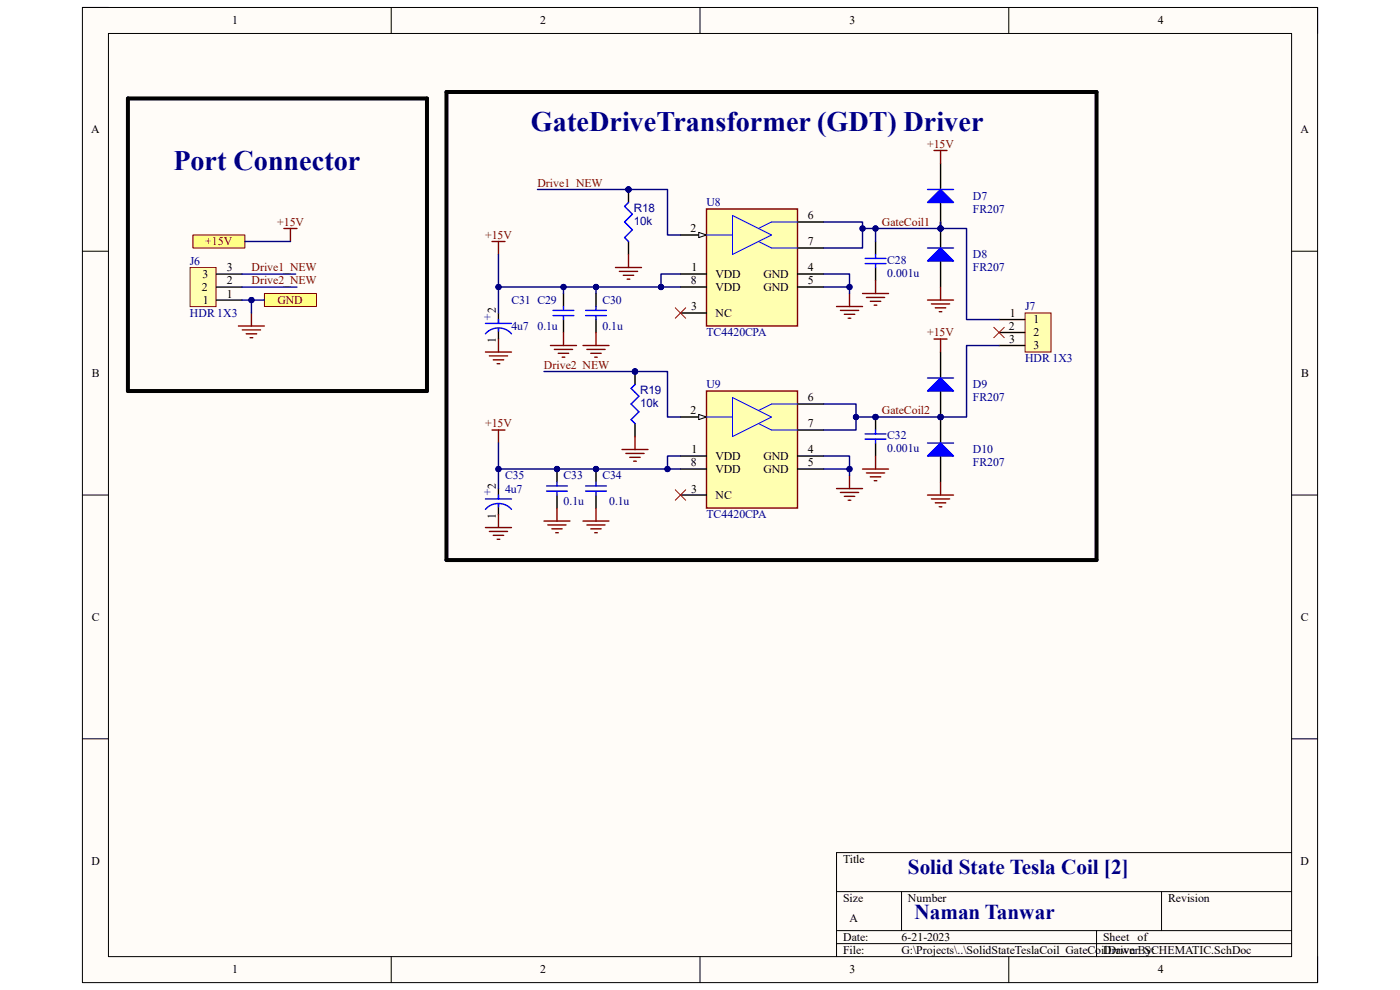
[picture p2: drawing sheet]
<svg xmlns="http://www.w3.org/2000/svg" width="297mm" height="210mm" viewBox="0 0 297 210" stroke-linecap="round" stroke-linejoin="round" font-family="sans-serif">
<path d="M17.5 1.6h262v206.8h-262z" fill-rule="evenodd" fill="#fffcf8"/>
<path d="M17.5 1.6h262v206.8h-262z" fill="none" stroke="#000" stroke-width=".21"/>
<path d="M23 7.1h251v195.8h-251z" fill-rule="evenodd" fill="#fffcf8"/>
<g fill="none" stroke="#000" stroke-width=".21">
<path d="M17.5 1.6h5.5M23 7.1h251v195.8h-251zM83 1.6v5.5M148.5 1.6v5.5M214 1.6v5.5M274 1.6h5.5v5.5M17.5 53.3h5.5M274 53.3h5.5M17.5 105h5.5M274 105h5.5M17.5 156.7h5.5M274 156.7h5.5"/>
<path d="M177.5 189.1h96.5M177.5 197.4h96.5M191.3 189.1v8.3M232.6 197.4v5.5M246.4 189.1v8.3M274 180.9h-96.5v22M83 202.9v5.5M148.5 202.9v5.5M177.5 200.2h96.5M214 202.9v5.5M279.5 202.9v5.5"/>
</g>
<path d="M40.3 56.8h5.5v8.2h-5.5z" fill-rule="evenodd" fill="#ffffb0"/>
<path d="M40.3 56.8h5.5v8.2h-5.5z" fill="none" stroke="#800000" stroke-width=".21"/>
<path d="M45.9 58.1h5.5M45.9 63.7h5.5M45.9 60.9h5.5" fill="none" stroke="#000" stroke-width=".3"/>
<path d="M56.1 62.3h11v2.7h-11z" fill-rule="evenodd" fill="#ffff80"/>
<path d="M56.1 62.3h11v2.7h-11z" fill="none" stroke="#800000" stroke-width=".21"/>
<path d="M40.9 49.9h11.1v2.7h-11.1z" fill-rule="evenodd" fill="#ffff80"/>
<path d="M40.9 49.9h11.1v2.7h-11.1z" fill="none" stroke="#800000" stroke-width=".21"/>
<path d="M60.2 48.5h2.8M61.6 48.5v2.7" fill="none" stroke="#800000" stroke-width=".3"/>
<path d="M144.4 49.9h5.5" fill="none" stroke="#000" stroke-width=".3"/>
<path d="M148.2 49.3l1.7 .6-1.7 .5z" fill="#f8fcff"/>
<path d="M148.2 49.3l1.7 .6-1.7 .5z" fill="none" stroke="#000" stroke-width=".21"/>
<path d="M169.2 47.1h5.5M169.2 52.6h5.5" fill="none" stroke="#000" stroke-width=".3"/>
<path d="M149.9 44.3h19.3v24.9h-19.3z" fill-rule="evenodd" fill="#ffffb0"/>
<path d="M149.9 44.3h19.3v24.9h-19.3z" fill="none" stroke="#800000" stroke-width=".3"/>
<path d="M149.9 49.9h5.5M155.4 45.7l8.3 4.2-8.3 4.1zM160.9 51.2l2.8 1.4h5.5M169.2 47.1h-5.5l-2.8 1.4" fill="none" stroke="#00f" stroke-width=".21"/>
<path d="M144.4 58.1h5.5M169.2 58.1h5.5M144.4 66.4h5.5M144.4 60.9h5.5M169.2 60.9h5.5M144.4 88.5h5.5" fill="none" stroke="#000" stroke-width=".3"/>
<path d="M148.2 87.9l1.7 .6-1.7 .5z" fill="#f8fcff"/>
<path d="M148.2 87.9l1.7 .6-1.7 .5z" fill="none" stroke="#000" stroke-width=".21"/>
<path d="M169.2 85.7h5.5M169.2 91.2h5.5" fill="none" stroke="#000" stroke-width=".3"/>
<path d="M149.9 83h19.3v24.8h-19.3z" fill-rule="evenodd" fill="#ffffb0"/>
<g fill="none" stroke="#800000" stroke-width=".3">
<path d="M104.4 51.2h2.7M105.7 51.2v2.8M50.6 69.2h5.5M51.4 70h3.9M52.2 70.8h2.2M53.1 71.6h.5M53.3 66.4v2.8M177.5 65h5.5M178.3 65.8h3.9M179.1 66.7h2.2M179.9 67.5h.6M180.2 62.3v2.7"/>
<path d="M104.4 91.2h2.7M105.7 91.2v2.8M149.9 83h19.3v24.8h-19.3zM177.5 103.6h5.5M178.3 104.5h3.9M179.1 105.3h2.2M179.9 106.1h.6M180.2 100.9v2.7"/>
</g>
<path d="M149.9 88.5h5.5M155.4 84.3l8.3 4.2-8.3 4.1zM160.9 89.8l2.8 1.4h5.5M169.2 85.7h-5.5l-2.8 1.4" fill="none" stroke="#00f" stroke-width=".21"/>
<path d="M144.4 96.7h5.5M144.4 99.5h5.5M169.2 96.7h5.5M169.2 99.5h5.5M144.4 105h5.5" fill="none" stroke="#000" stroke-width=".3"/>
<path d="M143.3 65.3l2.2 2.2M145.5 65.3l-2.2 2.2M143.3 103.9l2.2 2.2M145.5 103.9l-2.2 2.2" fill="none" stroke="#f00" stroke-width=".21"/>
<circle cx="133.3" cy="40.2" r=".55" fill="#000080"/>
<circle cx="133.3" cy="40.2" r=".55" fill="none" stroke="#000080" stroke-width=".21"/>
<path d="M133.3 40.2v2.8" fill="none" stroke="#000" stroke-width=".3"/>
<circle cx="133.3" cy="40.2" r=".55" fill="#000080"/>
<circle cx="133.3" cy="40.2" r=".55" fill="none" stroke="#000080" stroke-width=".21"/>
<path d="M133.3 51.2v2.8" fill="none" stroke="#000" stroke-width=".3"/>
<path d="M133.3 43l-.8 .8 1.7 1.6-1.7 1.7 1.7 1.6-1.7 1.7 .8 .8" fill="none" stroke="#00f" stroke-width=".3"/>
<path d="M130.6 56.7h5.5M131.4 57.6h3.9M132.2 58.4h2.2M133.1 59.2h.5M133.3 54v2.7" fill="none" stroke="#800000" stroke-width=".3"/>
<circle cx="134.7" cy="78.8" r=".55" fill="#000080"/>
<circle cx="134.7" cy="78.8" r=".55" fill="none" stroke="#000080" stroke-width=".21"/>
<path d="M134.7 78.8v2.8" fill="none" stroke="#000" stroke-width=".3"/>
<circle cx="134.7" cy="78.8" r=".55" fill="#000080"/>
<circle cx="134.7" cy="78.8" r=".55" fill="none" stroke="#000080" stroke-width=".21"/>
<path d="M134.7 89.8v2.8" fill="none" stroke="#000" stroke-width=".3"/>
<path d="M134.7 81.6l-.8 .8 1.6 1.7-1.6 1.6 1.6 1.7-1.6 1.6 .8 .8" fill="none" stroke="#00f" stroke-width=".3"/>
<path d="M132 95.4h5.5M132.8 96.2h3.8M133.6 97h2.2M134.4 97.8h.6M134.7 92.6v2.8" fill="none" stroke="#800000" stroke-width=".3"/>
<path d="M217.5 66.4h5.5v8.3h-5.5z" fill-rule="evenodd" fill="#ffffb0"/>
<path d="M217.5 66.4h5.5v8.3h-5.5z" fill="none" stroke="#800000" stroke-width=".21"/>
<path d="M126.4 62.3v2.7M126.4 67.8v2.7M211.9 67.8h5.5M211.9 70.5h5.5M211.9 73.3h5.5" fill="none" stroke="#000" stroke-width=".3"/>
<path d="M210.8 69.4l2.3 2.2M213.1 69.4l-2.3 2.2" fill="none" stroke="#f00" stroke-width=".21"/>
<path d="M124.2 65.8h4.4M124.2 67h4.4M126.4 65v.8M126.4 67v.8" fill="none" stroke="#00f" stroke-width=".3"/>
<circle cx="126.4" cy="99.5" r=".55" fill="#000080"/>
<circle cx="126.4" cy="99.5" r=".55" fill="none" stroke="#000080" stroke-width=".21"/>
<path d="M126.4 99.5v2.8M126.4 105v2.8" fill="none" stroke="#000" stroke-width=".3"/>
<circle cx="126.4" cy="99.5" r=".55" fill="#000080"/>
<circle cx="126.4" cy="99.5" r=".55" fill="none" stroke="#000080" stroke-width=".21"/>
<path d="M124.2 103.1h4.4M124.2 104.2h4.4M126.4 102.3v.8M126.4 104.2v.8" fill="none" stroke="#00f" stroke-width=".3"/>
<path d="M123.7 73.3h5.5M124.5 74.1h3.9M125.3 75h2.2M126.2 75.8h.5M126.4 70.5v2.8M123.7 110.5h5.5M124.5 111.4h3.9M125.3 112.2h2.2M126.2 113h.5M126.4 107.8v2.7" fill="none" stroke="#800000" stroke-width=".3"/>
<circle cx="118.2" cy="99.5" r=".55" fill="#000080"/>
<circle cx="118.2" cy="99.5" r=".55" fill="none" stroke="#000080" stroke-width=".21"/>
<path d="M118.2 99.5v2.8M118.2 105v2.8" fill="none" stroke="#000" stroke-width=".3"/>
<circle cx="118.2" cy="99.5" r=".55" fill="#000080"/>
<circle cx="118.2" cy="99.5" r=".55" fill="none" stroke="#000080" stroke-width=".21"/>
<g fill="none" stroke="#00f" stroke-width=".3">
<path d="M183.5 54.8h4.4M183.5 55.9h4.4M185.7 54v.8M185.7 55.9v.8M103 70.8a3.7 3.7 0 0 1 5.5 0M103 68.6h5.5M105.7 67.8v.8M105.7 69.7v.6M117.3 65.8h4.5M117.3 67h4.5M119.5 65v.8M119.5 67v.8"/>
<path d="M103 108.1a3.7 3.7 0 0 1 5.5 0M103 105.8h5.5M105.7 105v.8M105.7 106.9v.6M116 103.1h4.4M116 104.2h4.4M118.2 102.3v.8M118.2 104.2v.8"/>
</g>
<g fill="none" stroke="#800000" stroke-width=".3">
<path d="M185.7 59.5v2.8M103 74.7h5.5M103.8 75.5h3.9M104.6 76.3h2.3M105.5 77.2h.5M105.7 71.9v2.8M116.8 73.3h5.5M117.6 74.1h3.9M118.4 75h2.2M119.3 75.8h.5M119.5 70.5v2.8M183 62.3h5.5"/>
<path d="M183.8 63.1h3.9M184.6 63.9h2.2M185.5 64.7h.5M103 111.9h5.5M103.8 112.7h3.9M104.6 113.6h2.3M105.5 114.4h.5M105.7 109.2v2.7M115.4 110.5h5.5M116.2 111.4h3.9M117.1 112.2h2.2M117.9 113h.5"/>
<path d="M118.2 107.8v2.7"/>
</g>
<path d="M185.7 51.2v2.8M185.7 56.7v2.8M105.7 66.4v2.2M105.7 69.7v2.2M119.5 62.3v2.7M119.5 67.8v2.7M105.7 103.6v2.2M105.7 106.9v2.3" fill="none" stroke="#000" stroke-width=".3"/>
<circle cx="185.7" cy="88.5" r=".55" fill="#000080"/>
<circle cx="185.7" cy="88.5" r=".55" fill="none" stroke="#000080" stroke-width=".21"/>
<path d="M185.7 88.5v2.7M185.7 94v2.7" fill="none" stroke="#000" stroke-width=".3"/>
<circle cx="185.7" cy="88.5" r=".55" fill="#000080"/>
<circle cx="185.7" cy="88.5" r=".55" fill="none" stroke="#000080" stroke-width=".21"/>
<path d="M183.5 92.1h4.4M183.5 93.2h4.4M185.7 91.2v.9M185.7 93.2v.8" fill="none" stroke="#00f" stroke-width=".3"/>
<path d="M183 99.5h5.5M185.7 96.7v2.8M183.8 100.3h3.9M184.6 101.2h2.2M185.5 102h.5" fill="none" stroke="#800000" stroke-width=".3"/>
<path d="M199.5 47.1v5.5M199.5 55.4v5.5" fill="none" stroke="#000" stroke-width=".3"/>
<path d="M199.5 52.6l2.8 2.8h-5.5z" fill="#00f"/>
<path d="M196.8 52.6h5.5M199.5 52.6l2.8 2.8h-5.5z" fill="none" stroke="#00f" stroke-width=".3"/>
<circle cx="199.5" cy="48.5" r=".55" fill="#000080"/>
<circle cx="199.5" cy="48.5" r=".55" fill="none" stroke="#000080" stroke-width=".21"/>
<path d="M199.5 43v5.5" fill="none" stroke="#000" stroke-width=".3"/>
<circle cx="199.5" cy="48.5" r=".55" fill="#000080"/>
<circle cx="199.5" cy="48.5" r=".55" fill="none" stroke="#000080" stroke-width=".21"/>
<path d="M199.5 34.7v5.5" fill="none" stroke="#000" stroke-width=".3"/>
<path d="M196.8 43l2.7-2.8 2.8 2.8z" fill="#00f"/>
<path d="M196.8 43l2.7-2.8 2.8 2.8zM196.8 40.2h5.5" fill="none" stroke="#00f" stroke-width=".3"/>
<path d="M198.2 31.9h2.7M199.5 31.9v2.8M196.8 63.6h5.5M197.6 64.5h3.9M198.4 65.3h2.2M199.3 66.1h.5M199.5 60.9v2.7" fill="none" stroke="#800000" stroke-width=".3"/>
<circle cx="199.5" cy="88.5" r=".55" fill="#000080"/>
<circle cx="199.5" cy="88.5" r=".55" fill="none" stroke="#000080" stroke-width=".21"/>
<path d="M199.5 88.5v5.5M199.5 96.7v5.6" fill="none" stroke="#000" stroke-width=".3"/>
<circle cx="199.5" cy="88.5" r=".55" fill="#000080"/>
<circle cx="199.5" cy="88.5" r=".55" fill="none" stroke="#000080" stroke-width=".21"/>
<path d="M196.8 96.7l2.7-2.7 2.8 2.7z" fill="#00f"/>
<path d="M196.8 96.7l2.7-2.7 2.8 2.7zM196.8 94h5.5" fill="none" stroke="#00f" stroke-width=".3"/>
<circle cx="199.5" cy="88.5" r=".55" fill="#000080"/>
<circle cx="199.5" cy="88.5" r=".55" fill="none" stroke="#000080" stroke-width=".21"/>
<path d="M199.5 83v5.5" fill="none" stroke="#000" stroke-width=".3"/>
<circle cx="199.5" cy="88.5" r=".55" fill="#000080"/>
<circle cx="199.5" cy="88.5" r=".55" fill="none" stroke="#000080" stroke-width=".21"/>
<path d="M199.5 74.7v5.5" fill="none" stroke="#000" stroke-width=".3"/>
<path d="M196.8 83l2.7-2.8 2.8 2.8z" fill="#00f"/>
<path d="M196.8 83l2.7-2.8 2.8 2.8zM196.8 80.2h5.5" fill="none" stroke="#00f" stroke-width=".3"/>
<path d="M198.2 71.9h2.7M199.5 71.9v2.8M196.8 105h5.5M197.6 105.8h3.9M198.4 106.7h2.2M199.3 107.5h.5M199.5 102.3v2.7" fill="none" stroke="#800000" stroke-width=".3"/>
<path d="M94.7 19.5h137.9v99.3h-137.9zM27.1 20.9h63.5v62.1l-63.5-.1z" fill="none" stroke="#000" stroke-width=".85"/>
<path d="M51.4 58.1h11.3M52 51.2h9.6M51.4 60.9h11.6M105.7 94v5.5h35.9" fill="none" stroke="#000080" stroke-width=".3"/>
<circle cx="141.6" cy="99.5" r=".55" fill="#000080"/>
<circle cx="141.6" cy="99.5" r=".55" fill="none" stroke="#000080" stroke-width=".21"/>
<circle cx="126.4" cy="99.5" r=".55" fill="#000080"/>
<circle cx="126.4" cy="99.5" r=".55" fill="none" stroke="#000080" stroke-width=".21"/>
<circle cx="118.2" cy="99.5" r=".55" fill="#000080"/>
<circle cx="118.2" cy="99.5" r=".55" fill="none" stroke="#000080" stroke-width=".21"/>
<circle cx="105.7" cy="99.5" r=".55" fill="#000080"/>
<circle cx="105.7" cy="99.5" r=".55" fill="none" stroke="#000080" stroke-width=".21"/>
<path d="M144.4 96.7h-2.8v2.8h2.8" fill="none" stroke="#000080" stroke-width=".3"/>
<circle cx="141.6" cy="99.5" r=".55" fill="#000080"/>
<circle cx="141.6" cy="99.5" r=".55" fill="none" stroke="#000080" stroke-width=".21"/>
<path d="M53.3 63.7v2.7" fill="none" stroke="#000080" stroke-width=".3"/>
<circle cx="53.3" cy="63.7" r=".55" fill="#000080"/>
<circle cx="53.3" cy="63.7" r=".55" fill="none" stroke="#000080" stroke-width=".21"/>
<path d="M174.7 60.9h5.5" fill="none" stroke="#000080" stroke-width=".3"/>
<circle cx="180.2" cy="60.9" r=".55" fill="#000080"/>
<circle cx="180.2" cy="60.9" r=".55" fill="none" stroke="#000080" stroke-width=".21"/>
<path d="M174.7 99.5h5.5" fill="none" stroke="#000080" stroke-width=".3"/>
<circle cx="180.2" cy="99.5" r=".55" fill="#000080"/>
<circle cx="180.2" cy="99.5" r=".55" fill="none" stroke="#000080" stroke-width=".21"/>
<path d="M133.3 40.2h8.3v9.7h2.8" fill="none" stroke="#000080" stroke-width=".3"/>
<circle cx="133.3" cy="40.2" r=".55" fill="#000080"/>
<circle cx="133.3" cy="40.2" r=".55" fill="none" stroke="#000080" stroke-width=".21"/>
<path d="M114 40.2h19.3" fill="none" stroke="#000080" stroke-width=".3"/>
<circle cx="133.3" cy="40.2" r=".55" fill="#000080"/>
<circle cx="133.3" cy="40.2" r=".55" fill="none" stroke="#000080" stroke-width=".21"/>
<path d="M134.7 78.8h6.9v9.7h2.8" fill="none" stroke="#000080" stroke-width=".3"/>
<circle cx="134.7" cy="78.8" r=".55" fill="#000080"/>
<circle cx="134.7" cy="78.8" r=".55" fill="none" stroke="#000080" stroke-width=".21"/>
<path d="M115.4 78.8h19.3" fill="none" stroke="#000080" stroke-width=".3"/>
<circle cx="134.7" cy="78.8" r=".55" fill="#000080"/>
<circle cx="134.7" cy="78.8" r=".55" fill="none" stroke="#000080" stroke-width=".21"/>
<path d="M211.9 73.3h-6.8v15.2h-23.5" fill="none" stroke="#000080" stroke-width=".3"/>
<circle cx="181.6" cy="88.5" r=".55" fill="#000080"/>
<circle cx="181.6" cy="88.5" r=".55" fill="none" stroke="#000080" stroke-width=".21"/>
<circle cx="185.7" cy="88.5" r=".55" fill="#000080"/>
<circle cx="185.7" cy="88.5" r=".55" fill="none" stroke="#000080" stroke-width=".21"/>
<circle cx="199.5" cy="88.5" r=".55" fill="#000080"/>
<circle cx="199.5" cy="88.5" r=".55" fill="none" stroke="#000080" stroke-width=".21"/>
<path d="M56.1 63.6l-4.7 .1" fill="none" stroke="#000080" stroke-width=".3"/>
<circle cx="53.3" cy="63.7" r=".55" fill="#000080"/>
<circle cx="53.3" cy="63.7" r=".55" fill="none" stroke="#000080" stroke-width=".21"/>
<path d="M174.7 96.7h5.5v4.2" fill="none" stroke="#000080" stroke-width=".3"/>
<circle cx="180.2" cy="99.5" r=".55" fill="#000080"/>
<circle cx="180.2" cy="99.5" r=".55" fill="none" stroke="#000080" stroke-width=".21"/>
<path d="M174.7 85.7h6.9v5.5h-6.9" fill="none" stroke="#000080" stroke-width=".3"/>
<circle cx="181.6" cy="88.5" r=".55" fill="#000080"/>
<circle cx="181.6" cy="88.5" r=".55" fill="none" stroke="#000080" stroke-width=".21"/>
<path d="M174.7 58.1h5.5v4.2" fill="none" stroke="#000080" stroke-width=".3"/>
<circle cx="180.2" cy="60.9" r=".55" fill="#000080"/>
<circle cx="180.2" cy="60.9" r=".55" fill="none" stroke="#000080" stroke-width=".21"/>
<path d="M174.7 47.1h8.3v5.5h-8.3" fill="none" stroke="#000080" stroke-width=".3"/>
<circle cx="183" cy="48.5" r=".55" fill="#000080"/>
<circle cx="183" cy="48.5" r=".55" fill="none" stroke="#000080" stroke-width=".21"/>
<path d="M144.4 58.1h-4.2v2.8h4.2" fill="none" stroke="#000080" stroke-width=".3"/>
<circle cx="140.2" cy="60.9" r=".55" fill="#000080"/>
<circle cx="140.2" cy="60.9" r=".55" fill="none" stroke="#000080" stroke-width=".21"/>
<path d="M105.7 54v6.9h34.5" fill="none" stroke="#000080" stroke-width=".3"/>
<circle cx="140.2" cy="60.9" r=".55" fill="#000080"/>
<circle cx="140.2" cy="60.9" r=".55" fill="none" stroke="#000080" stroke-width=".21"/>
<circle cx="126.4" cy="60.9" r=".55" fill="#000080"/>
<circle cx="126.4" cy="60.9" r=".55" fill="none" stroke="#000080" stroke-width=".21"/>
<circle cx="119.5" cy="60.9" r=".55" fill="#000080"/>
<circle cx="119.5" cy="60.9" r=".55" fill="none" stroke="#000080" stroke-width=".21"/>
<circle cx="105.8" cy="60.9" r=".55" fill="#000080"/>
<circle cx="105.8" cy="60.9" r=".55" fill="none" stroke="#000080" stroke-width=".21"/>
<path d="M126.4 60.9v1.4" fill="none" stroke="#000080" stroke-width=".3"/>
<circle cx="126.4" cy="60.9" r=".55" fill="#000080"/>
<circle cx="126.4" cy="60.9" r=".55" fill="none" stroke="#000080" stroke-width=".21"/>
<path d="M119.5 60.9v1.4" fill="none" stroke="#000080" stroke-width=".3"/>
<circle cx="119.5" cy="60.9" r=".55" fill="#000080"/>
<circle cx="119.5" cy="60.9" r=".55" fill="none" stroke="#000080" stroke-width=".21"/>
<path d="M105.7 60.9v5.5" fill="none" stroke="#000080" stroke-width=".3"/>
<circle cx="105.8" cy="60.9" r=".55" fill="#000080"/>
<circle cx="105.8" cy="60.9" r=".55" fill="none" stroke="#000080" stroke-width=".21"/>
<path d="M105.7 99.5v4.1" fill="none" stroke="#000080" stroke-width=".3"/>
<circle cx="105.7" cy="99.5" r=".55" fill="#000080"/>
<circle cx="105.7" cy="99.5" r=".55" fill="none" stroke="#000080" stroke-width=".21"/>
<path d="M183 48.5h22.1v19.3h6.8" fill="none" stroke="#000080" stroke-width=".3"/>
<circle cx="183" cy="48.5" r=".55" fill="#000080"/>
<circle cx="183" cy="48.5" r=".55" fill="none" stroke="#000080" stroke-width=".21"/>
<circle cx="185.7" cy="48.5" r=".55" fill="#000080"/>
<circle cx="185.7" cy="48.5" r=".55" fill="none" stroke="#000080" stroke-width=".21"/>
<circle cx="199.5" cy="48.5" r=".55" fill="#000080"/>
<circle cx="199.5" cy="48.5" r=".55" fill="none" stroke="#000080" stroke-width=".21"/>
<path d="M185.7 48.5v2.7" fill="none" stroke="#000080" stroke-width=".3"/>
<circle cx="185.7" cy="48.5" r=".55" fill="#000080"/>
<circle cx="185.7" cy="48.5" r=".55" fill="none" stroke="#000080" stroke-width=".21"/>
<path d="M199.5 47.1v1.4" fill="none" stroke="#000080" stroke-width=".3"/>
<circle cx="199.5" cy="48.5" r=".55" fill="#000080"/>
<circle cx="199.5" cy="48.5" r=".55" fill="none" stroke="#000080" stroke-width=".21"/>
<g font-size="6" fill="#000080">
<text x="112.6" y="27.9">GateDriveTransformer (GDT) Driver</text>
<text x="36.8" y="36.1">Port Connector</text>
</g>
<g font-size="4.5" fill="#000080">
<text x="192.6" y="185.4">Solid State Tesla Coil [2]</text>
<text x="194" y="195">Naman Tanwar</text>
</g>
<g font-size="2.5">
<text x="49.3" y="5.2">1</text>
<text x="114.6" y="5.2">2</text>
<text x="180.2" y="5.2">3</text>
<text x="245.6" y="5.2">4</text>
<text x="19.3" y="28.3">A</text>
<text x="275.9" y="28.3">A</text>
<text x="171.4" y="46.5">6</text>
<text x="146.5" y="49.3">2</text>
<text x="171.4" y="52.1">7</text>
<text x="43" y="59">3</text>
<text x="48.1" y="57.6">3</text>
<text x="146.7" y="57.6">1</text>
<text x="151.8" y="58.9">VDD</text>
<text x="162" y="58.9">GND</text>
<text x="171.4" y="57.6">4</text>
<text x="42.8" y="61.7">2</text>
<text x="43.1" y="64.5">1</text>
<text x="48.1" y="63.1">1</text>
<text x="48.1" y="60.3">2</text>
<text x="146.6" y="60.3">8</text>
<text x="146.6" y="65.8">3</text>
<text x="151.8" y="61.7">VDD</text>
<text x="162" y="61.7">GND</text>
<text x="171.4" y="60.3">5</text>
<text x="105.2" y="66.4" transform="rotate(-90 105.2 66.4)">2</text>
<text x="151.8" y="67.2">NC</text>
<text x="214" y="70">2</text>
<text x="214.2" y="67.2">1</text>
<text x="219.3" y="68.6">1</text>
<text x="219.3" y="71.4">2</text>
<text x="105.2" y="72.9" transform="rotate(-90 105.2 72.9)">1</text>
<text x="214.1" y="72.7">3</text>
<text x="219.3" y="74.1">3</text>
<text x="19.5" y="80">B</text>
<text x="276" y="80">B</text>
<text x="146.5" y="87.9">2</text>
<text x="171.4" y="85.1">6</text>
<text x="171.4" y="90.7">7</text>
<text x="146.6" y="98.9">8</text>
<text x="146.7" y="96.2">1</text>
<text x="151.8" y="97.6">VDD</text>
<text x="151.8" y="100.3">VDD</text>
<text x="162" y="97.6">GND</text>
<text x="162" y="100.3">GND</text>
<text x="171.4" y="96.2">4</text>
<text x="171.4" y="98.9">5</text>
<text x="105.2" y="103.6" transform="rotate(-90 105.2 103.6)">2</text>
<text x="146.6" y="104.5">3</text>
<text x="151.8" y="105.8">NC</text>
<text x="105.2" y="110.1" transform="rotate(-90 105.2 110.1)">1</text>
<text x="19.5" y="131.7">C</text>
<text x="276" y="131.7">C</text>
<text x="19.4" y="183.4">D</text>
<text x="178.9" y="183">Title</text>
<text x="275.9" y="183.4">D</text>
<text x="178.9" y="191.3">Size</text>
<text x="192.6" y="191.3">Number</text>
<text x="247.8" y="191.3">Revision</text>
<text x="180.2" y="195.5">A</text>
<text x="178.9" y="199.6">Date:</text>
<text x="178.9" y="202.4">File:</text>
<text x="191.3" y="199.6">6-21-2023</text>
<text x="191.3" y="202.4">G:\Projects\..\SolidStateTeslaCoil_GateCoilDriver_SCHEMATIC.SchDoc</text>
<text x="234" y="202.4">Drawn By:</text>
<text x="234" y="199.6">Sheet</text>
<text x="241.4" y="199.6">of</text>
<text x="49.3" y="206.5">1</text>
<text x="114.6" y="206.5">2</text>
<text x="180.2" y="206.5">3</text>
<text x="245.6" y="206.5">4</text>
</g>
<g font-size="2.5" fill="#800000">
<text x="196.7" y="31.4">+15V</text>
<text x="114" y="39.6">Drive1_NEW</text>
<text x="58.8" y="47.9">+15V</text>
<text x="187.1" y="47.9">GateCoil1</text>
<text x="43.6" y="52.1">+15V</text>
<text x="102.9" y="50.7">+15V</text>
<text x="53.3" y="57.6">Drive1_NEW</text>
<text x="53.3" y="60.3">Drive2_NEW</text>
<text x="58.8" y="64.5">GND</text>
<text x="196.7" y="71.4">+15V</text>
<text x="115.4" y="78.3">Drive2_NEW</text>
<text x="187.1" y="87.9">GateCoil2</text>
<text x="102.9" y="90.7">+15V</text>
</g>
<g font-size="2.5" fill="#000080">
<text x="134.5" y="44.9">R18</text>
<text x="134.5" y="47.7">10k</text>
<text x="149.9" y="43.8">U8</text>
<text x="206.4" y="42.4">D7</text>
<text x="206.4" y="45.2">FR207</text>
<text x="40.3" y="56.2">J6</text>
<text x="188.2" y="55.9">C28</text>
<text x="188.2" y="58.7">0.001u</text>
<text x="206.4" y="54.8">D8</text>
<text x="206.4" y="57.6">FR207</text>
<text x="108.5" y="64.5">C31 C29</text>
<text x="127.8" y="64.5">C30</text>
<text x="217.5" y="65.8">J7</text>
<text x="40.3" y="67.2">HDR 1X3</text>
<text x="102.7" y="68">+</text>
<text x="108.5" y="70">4u7</text>
<text x="114" y="70">0.1u</text>
<text x="127.8" y="70">0.1u</text>
<text x="149.9" y="71.4">TC4420CPA</text>
<text x="217.5" y="76.9">HDR 1X3</text>
<text x="135.8" y="83.5">R19</text>
<text x="149.9" y="82.4">U9</text>
<text x="206.4" y="82.4">D9</text>
<text x="135.8" y="86.3">10k</text>
<text x="206.4" y="85.1">FR207</text>
<text x="188.2" y="93.1">C32</text>
<text x="188.2" y="95.9">0.001u</text>
<text x="107.1" y="101.7">C35</text>
<text x="119.5" y="101.7">C33</text>
<text x="127.8" y="101.7">C34</text>
<text x="206.4" y="96.2">D10</text>
<text x="206.4" y="98.9">FR207</text>
<text x="102.7" y="105.3">+</text>
<text x="107.1" y="104.5">4u7</text>
<text x="119.5" y="107.2">0.1u</text>
<text x="129.2" y="107.2">0.1u</text>
<text x="149.9" y="110">TC4420CPA</text>
</g>
</svg>
